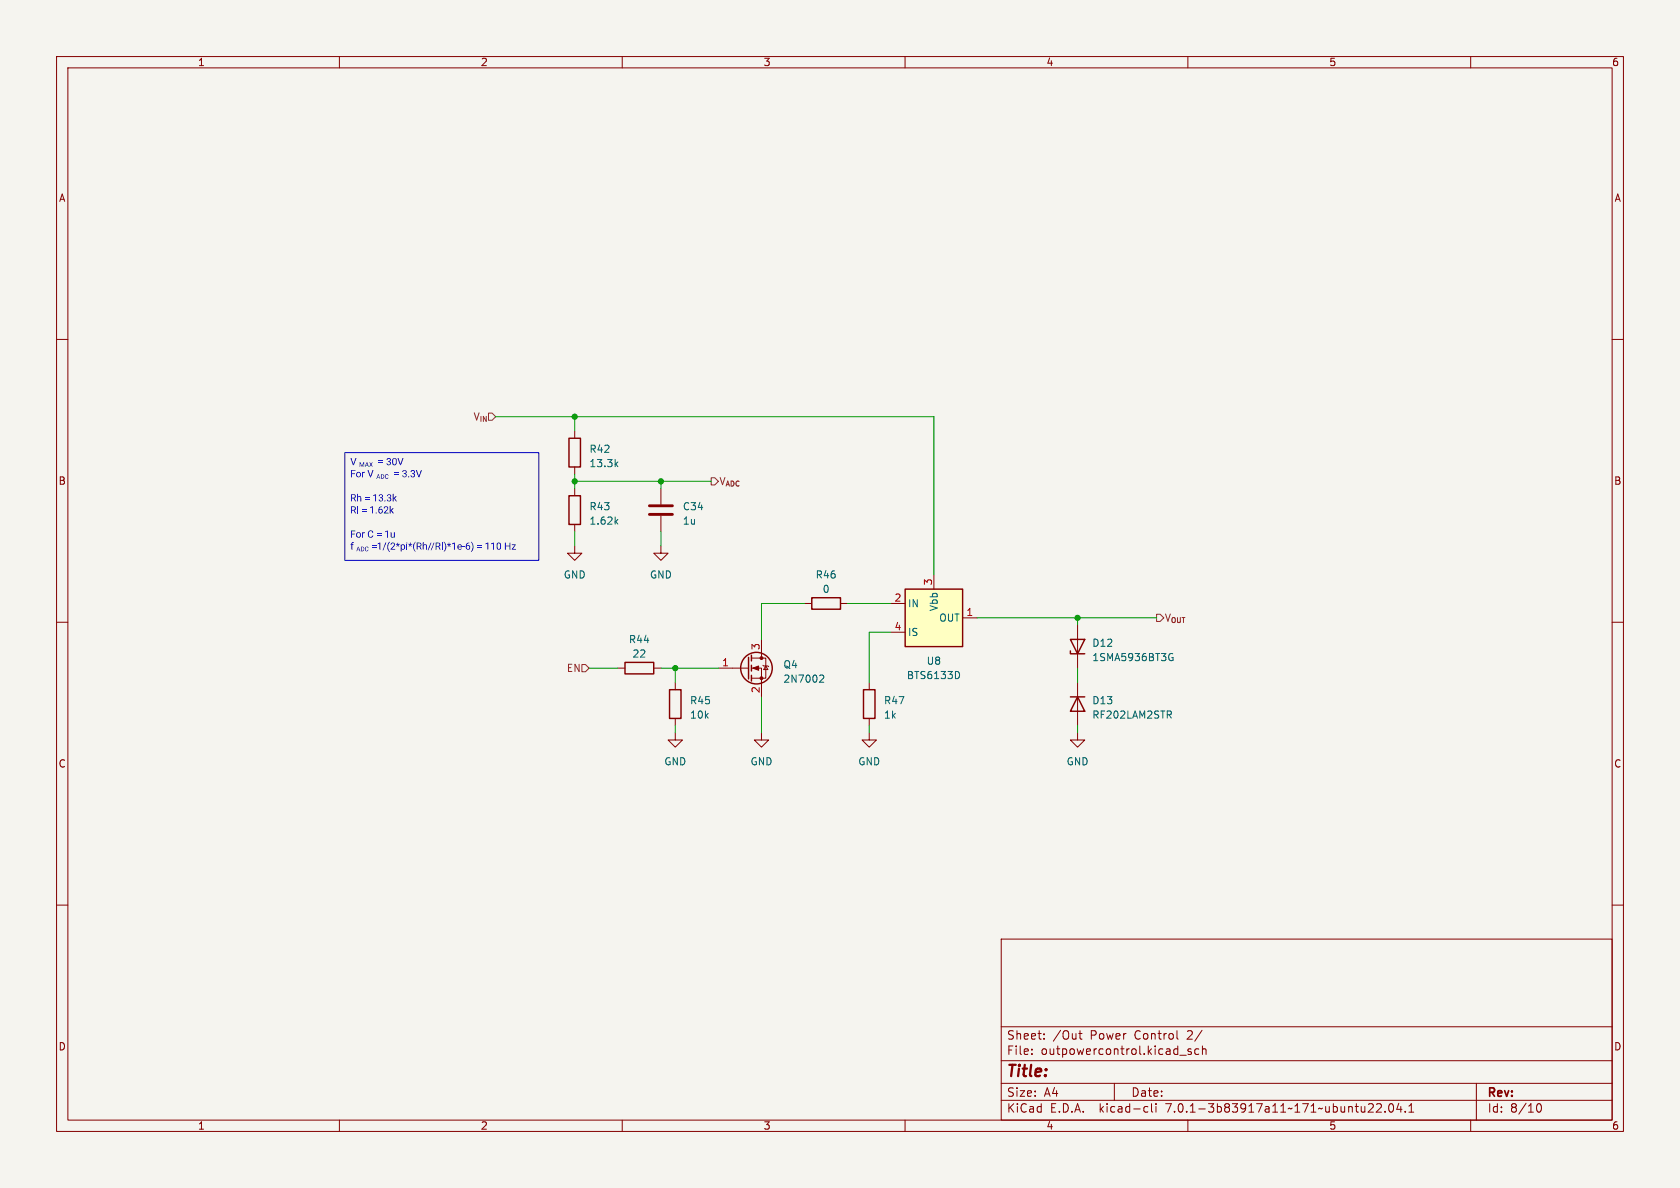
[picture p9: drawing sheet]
<svg xmlns="http://www.w3.org/2000/svg" width="297mm" height="210mm" viewBox="0 0 297 210" stroke-linecap="round" stroke-linejoin="round" font-family="sans-serif">
<path d="M0 0h297v210h-297z" fill="#f5f4ef" stroke="#f5f4ef" stroke-width=".18"/>
<g fill="none" stroke="#840000" stroke-width=".18">
<path d="M10 10h277v190h-277zM12 12h273v186h-273zM60 10v2M110 10v2M160 10v2M210 10v2M260 10v2M10 60h2M285 60h2M101.6 76.2v1.3M101.6 96.5v1.3h1.3l-1.3 1.3-1.3-1.3h1.3M101.6 82.6v1.2"/>
<path d="M101.6 86.4v1.2M101.6 92.7v1.3M116.8 96.5v1.3h1.3l-1.3 1.3-1.2-1.3h1.2M116.8 86.4v2.8M116.8 91.2v2.8M10 110h2M109.2 118.1h1.3M115.6 118.1h1.2M127 118.1h5.3M132.8 118.1h1.8v5.1M132.8 116.3h2.6v3.6h-2.6M134.6 113v3.3"/>
<path d="M134.9 117.6l.1 .1h.8l.1 .2M135.4 117.7l.4 .7h-.8zM142.2 106.7h1.3M148.6 106.7h1.3M157.5 106.7h2.5M157.5 111.8h2.5M165.1 101.6v2.5M170.2 109.2h2.5M190.5 110.5v7.6M285 110h2M119.4 129.5v1.3h1.2l-1.2 1.3-1.3-1.3h1.3M119.4 120.7v1.2"/>
<path d="M119.4 127v1.3M134.6 129.5v1.3h1.3l-1.3 1.3-1.3-1.3h1.3M153.7 129.5v1.3h1.2l-1.2 1.3-1.3-1.3h1.3M153.7 120.7v1.2M153.7 127v1.3M190.5 129.5v1.3h1.3l-1.3 1.3-1.3-1.3h1.3M190.5 120.7v7.6M10 160h2M285 160h2M177 166h108v32h-108zM60 198v2M110 198v2"/>
<path d="M160 198v2M177 194.5h108M177 191.5h108M177 187.5h108M177 181.5h108M182.4 186.3v.1M182.4 185.5v.1M184.6 183.6v.1M184.6 182.8v.1M190.7 182.7h.6M190.9 182.2v1.3l.4 .2M197 191.5v3"/>
<path d="M202.5 195.6l.4 .1M202.9 196.5l-.4 .1M203.6 195.1v1.3l.2 .2M204.4 195.1v.1M204.4 195.6v1M208.1 182.2v1.3l.2 .2M208.6 186.5h1.1M210 198v2M210.6 185.5l-.4-.1-.2 .2 .1 .2 .5 .2v.3h-.6M211.9 185.5l-.4-.1-.3 .3v.4l.2 .2h.5M212.5 182.1l-1.3 2M212.6 185.5l.2-.1 .3 .1 .1 .9"/>
<path d="M212.6 184.9v1.5M241.9 196.6h.9M242.7 195.2v.5M243.4 195.2l.5-.1 .2 .1 .1 .3-.9 1.1h.9M244.9 196.5v.1M245.6 195.2l.3-.1a.81 .81 0 0 1 .5 .6 .81 .81 0 0 1-.3 .8l-.1 .1a.81 .81 0 0 1-.4-1.4zM247.3 195l-.4 1.1h1M247.6 195.6v1M248.4 196.5v.1M249.1 196.6h.8M249.1 195.5l.4-.4v1.5M260 198v2"/>
<path d="M261 191.5v6.5M271.7 195.4l.3-.3a.81 .81 0 0 1 .6 .6 .81 .81 0 0 1-.3 .8l-.3 .1-.3-.3"/>
</g>
<g fill="none" stroke="#840000" stroke-width=".25">
<path d="M100.6 77.5h2v5.1h-2zM100.6 87.6h2v5.1h-2zM110.5 117.1h5.1v2h-5.1zM132.3 116.2v3.8M132.8 115.8v1M132.8 117.6v1M132.8 119.4v1M143.5 105.7h5.1v2h-5.1zM160 104.1h10.2v10.2h-10.2zM189.2 115.1v.5h2.6M189.2 113h2.6l-1.3 2.6zM118.4 121.9h2v5.1h-2z"/>
<path d="M152.7 121.9h2v5.1h-2zM189.2 123.2h2.6M190.5 123.2l1.3 2.5h-2.6z"/>
<circle cx="133.7" cy="118.1" r="2.79"/>
</g>
<path d="M108.9 92.2l.3 .5M108.9 82l.3 .5M109.2 91.8l-.5 .5M109.2 81.7l-.5 .4M145.1 119.3l.4 .1 .1 .3-.7 .9h.7M169.4 118.8l.2 .4-.2 .7M206.8 115.6h.5M207.1 116.2h.3v.5l-.3 .1-.3-.1M206.7 126.3l.4 .7M207 125.8v.4" fill="none" stroke="#006464" stroke-width=".18"/>
<path d="M114.8 90.9h4.1M114.8 89.4h4.1" fill="none" stroke="#840000" stroke-width=".51"/>
<path d="M160 104.1h10.2v10.2h-10.2z" fill="#ffffc2" stroke="#ffffc2" stroke-width=".18"/>
<g fill="#840000" stroke="#840000" stroke-width=".18">
<path d="M133.1 118.1l1-.4v.8z"/>
<circle cx="134.6" cy="119.9" r=".25"/>
<circle cx="134.6" cy="116.3" r=".25"/>
</g>
<path d="M125.7 84.5h.7l.6 .6-.6 .6h-.7zM102.9 117.5h.6l.6 .6-.6 .6h-.6zM204.5 108.6h.6l.6 .6-.6 .7h-.6z" fill="none" stroke="#725600" stroke-width=".18"/>
<path d="M61 80h34.2v19.1h-34.2z" fill="none" stroke="#0000c2" stroke-width=".18"/>
<g fill="#0000c2">
<path d="M61.9 81h.2l.4 1 .3-1h.2l-.4 1.2h-.2z"/>
<path d="M63.6 81.7h.1l.3 .7 .2-.7h.2v.8h-.1v-.6l-.4 .6-.2-.6v.6h-.1z"/>
<path d="M64.8 81.7l.4 .8-.2-.2h-.3l-.2 .2 .1-.3h.4l-.1-.4-.2 .4h-.1z"/>
<path d="M65.3 81.7l.3 .3 .3-.3-.2 .4 .2 .4-.3-.3-.3 .3 .2-.4z"/>
<path d="M68.4 81.1l.4-.1 .3 .2v.2l-.2 .2 .2 .1v.3l-.2 .2h-.3l-.3-.2v-.1h.2l.1 .2h.2l.2-.2-.1-.2h-.3v-.2l.3-.1v-.2l-.2-.1-.4 .2z"/>
<path d="M69.5 81.1l.3-.1 .3 .2v.7l-.2 .3h-.3l-.2-.2-.1-.3h.2l.2 .4h.2l.1-.3v-.5l-.2-.2-.3 .1v.5h-.2z"/>
<path d="M70.3 81h.1l.4 1 .4-1h.1l-.4 1.2h-.2z"/>
<path d="M62.1 83.1h.7v.1h-.6v.5h.5v.1h-.5v.6h-.1z"/>
<path d="M63.1 83.5l.4-.1 .2 .2 .1 .4-.2 .3-.3 .1-.3-.2v-.3h.1l.1 .3 .2 .1 .2-.1v-.2v-.3l-.2-.2-.2 .1-.1 .3h-.1z"/>
<path d="M64 83.4h.2v.1l.3-.1v.2l-.3 .1v.7h-.2z"/>
<path d="M65 83.1h.1l.4 1 .4-1h.1l-.4 1.3h-.2z"/>
<path d="M66.8 83.8l.4 .9-.2-.3h-.3l-.2 .3 .1-.3h.4l-.1-.4-.2 .4h-.1z"/>
<path d="M67.3 83.8l.4 .1 .2 .1v.4l-.2 .2-.4 .1v-.8h.1v.7l.3-.1 .1-.2-.1-.3z"/>
<path d="M68.2 83.9l.2-.1 .2 .2 .1 .1h-.1l-.3-.2-.1 .2 .1 .5 .4-.2-.2 .2h-.2l-.2-.1z"/>
<path d="M69.8 83.9h.7v.1h-.7z"/>
<path d="M71.2 83.2l.4-.1 .3 .2v.2l-.2 .2 .2 .1v.3l-.2 .3h-.3l-.3-.2v-.2h.2v.2l.3 .1 .1-.2v-.3h-.3v-.1l.3-.1v-.3l-.3-.1-.3 .2z"/>
<path d="M72.7 83.2l.4-.1 .2 .2v.2l-.1 .2 .1 .1 .1 .3-.3 .3h-.3l-.2-.2v-.2h.1l.1 .2 .2 .1 .2-.2-.1-.3h-.3v-.1l.4-.1v-.3l-.3-.1-.3 .2z"/>
<path d="M73.5 83.1h.2l.4 1 .3-1h.2l-.5 1.3h-.1z"/>
<path d="M62.1 87.4h.5l.2 .1 .1 .4-.2 .2 .3 .5h-.2l-.3-.5h-.3v.5h-.1v-1.1h.1v.5h.4l.1-.3-.1-.2h-.5z"/>
<path d="M63.1 87.3h.2v.5l.3-.1 .2 .1 .1 .8h-.2v-.7l-.2-.1-.2 .2v.6h-.2z"/>
<path d="M64.6 87.8h.7v.1h-.7z"/>
<path d="M64.6 88.2h.7v.1h-.7z"/>
<path d="M66 87.5l.5-.1v1.2h-.2v-1l-.3 .1z"/>
<path d="M67 87.5l.4-.1 .3 .2v.2l-.2 .2 .2 .1v.3l-.2 .2h-.3l-.3-.2v-.1h.2l.1 .2h.2l.2-.2-.1-.2h-.3v-.2l.3-.1v-.2l-.2-.1-.4 .2z"/>
<path d="M68.5 87.5l.4-.1 .2 .2v.2l-.1 .2 .1 .1 .1 .3-.2 .2h-.4l-.2-.2v-.1h.1l.1 .2h.2l.2-.2-.1-.2h-.2v-.2l.3-.1v-.2l-.3-.1-.3 .2z"/>
<path d="M69.4 87.3h.2v.8l.4-.4h.2l-.4 .4 .4 .5h-.2l-.3-.4-.1 .4h-.2z"/>
<path d="M62.1 89.5h.5l.2 .2 .1 .3-.2 .2 .3 .6h-.2l-.3-.5h-.3v.5h-.1v-1.2h.1v.5h.4l.1-.2-.1-.2-.5-.1z"/>
<path d="M63.1 89.4h.2v1.4h-.2z"/>
<path d="M64 89.9h.7v.2h-.7z"/>
<path d="M64 90.3h.7v.1h-.7z"/>
<path d="M65.4 89.7l.5-.2v1.3h-.1v-1.1l-.4 .1z"/>
<path d="M67.1 89.7l.4-.2v.1l-.4 .2-.1 .3 .4-.2 .2 .2 .1 .4-.3 .3-.3-.1-.2-.2v-.2h.1l.1 .3 .2 .1 .2-.2-.2-.4-.4 .2z"/>
<path d="M68 89.6l.3-.1 .3 .2v.3l-.5 .6h.6v.2h-.8l.6-.9-.2-.3-.5 .3z"/>
<path d="M68.9 89.4h.1v.8l.4-.4h.2l-.4 .4 .5 .6h-.2l-.4-.5-.1 .5h-.1z"/>
<path d="M62.1 93.8h.7v.1h-.6v.4h.5v.2h-.5v.5h-.1z"/>
<path d="M65.2 93.9l.4-.1 .3 .2 .1 .2h-.2l-.1-.3h-.3l-.2 .3v.4l.2 .3h.3l.1-.3h.2l-.2 .4h-.4l-.3-.2-.1-.5z"/>
<path d="M68.1 93.9l.5-.1v1.2h-.2v-1l-.3 .1z"/>
<path d="M62.2 95.9l.3-.1v.2l-.2 .1v.1h.2v.2h-.2v.8h-.2v-.8h-.1z"/>
<path d="M63.3 96.6l.4 .9-.2-.3h-.3l-.2 .3 .1-.3h.4l-.2-.4-.1 .4h-.1z"/>
<path d="M63.8 96.6l.4 .1 .1 .1 .1 .4-.2 .2-.4 .1v-.8h.1v.7l.3-.1 .1-.2-.1-.3z"/>
<path d="M64.6 96.7l.3-.1 .2 .2v.1h-.1l-.2-.2-.2 .2 .1 .5 .4-.2-.1 .2h-.3l-.1-.1z"/>
<path d="M65.8 96.7h.7v.1h-.7z"/>
<path d="M66.8 96.1l.5-.2v1.3h-.2v-1.1l-.3 .1z"/>
<path d="M68.2 95.9h.1l-.5 1.4h-.2z"/>
<path d="M68.8 95.8l.1-.1-.2 .6-.1 .5 .3 .8-.3-.3-.1-.5v-.5z"/>
<path d="M69.2 96l.3-.1 .3 .2v.3l-.5 .6h.6v.2h-.8l.6-.9-.3-.3-.4 .3z"/>
<path d="M70 96.1l.3 .1v-.3h.1v.3l.2-.1 .1 .2h-.3l.2 .3h-.1l-.2-.2-.1 .2h-.1l.1-.3-.2-.1z"/>
<path d="M70.8 96.2l.2 .1 .4-.1 .2 .4-.1 .5h-.5v.4h-.2v-.6l.5 .1 .2-.4-.1-.2h-.3l-.1 .5h-.2z"/>
<path d="M71.9 96.2h.1v1h-.1z"/>
<path d="M72.2 96.1l.3 .1v-.3h.1v.3l.2-.1 .1 .2h-.3l.2 .3h-.1l-.2-.2-.1 .2h-.1l.1-.3-.2-.1z"/>
<path d="M73.3 95.8l.2-.1-.3 .6v.5l.3 .8-.3-.3-.2-.5 .1-.5z"/>
<path d="M73.7 95.9h.5l.3 .2v.3l-.2 .2 .3 .6h-.2l-.3-.5h-.3v.5h-.1v-1.2h.1v.5h.4l.2-.2-.2-.2-.5-.1z"/>
<path d="M74.7 95.8h.2v.5l.3-.1 .2 .1 .1 .9h-.2v-.7l-.2-.2-.2 .2v.7h-.2z"/>
<path d="M76.1 95.9h.2l-.6 1.4h-.1z"/>
<path d="M76.7 95.9h.1l-.5 1.4h-.1z"/>
<path d="M77 95.9h.5l.3 .2v.3l-.2 .2 .3 .6h-.2l-.2-.5h-.3v.5h-.2v-1.2h.2v.5h.4l.1-.2-.1-.2-.6-.1z"/>
<path d="M78.1 95.8h.2v1.4h-.2z"/>
<path d="M78.5 95.7l.3 .4 .1 .5-.1 .6-.3 .4 .2-.9z"/>
<path d="M79.1 96.1l.2 .1v-.3h.2v.3l.2-.1v.2h-.2l.1 .3h-.1l-.1-.2-.2 .2h-.1l.2-.3-.3-.1z"/>
<path d="M79.9 96.1l.5-.2v1.3h-.1v-1.1l-.4 .1z"/>
<path d="M81 96.3l.3-.1 .3 .2 .1 .4h-.7l.2 .2h.4l-.1 .1-.3 .1-.3-.2v-.4h.6l-.2-.3-.3 .3h-.1z"/>
<path d="M81.8 96.6h.4v.1h-.4z"/>
<path d="M82.5 96.1l.4-.2v.1l-.3 .2-.1 .3 .3-.2 .3 .2v.4l-.2 .3-.4-.1-.1-.2-.1-.2h.2l.1 .3 .1 .1 .3-.2-.2-.4-.5 .2z"/>
<path d="M83.3 95.7l.3 .4 .1 .5-.1 .6-.3 .4 .2-.9z"/>
<path d="M84.4 96.3h.7v.2h-.7z"/>
<path d="M84.4 96.7h.7v.1h-.7z"/>
<path d="M85.8 96.1l.5-.2v1.3h-.1v-1.1l-.4 .1z"/>
<path d="M86.8 96.1l.5-.2v1.3h-.1v-1.1l-.4 .1z"/>
<path d="M87.9 96l.4-.1 .2 .2 .1 .8-.3 .3h-.3l-.2-.2v-.3h.1l.2 .4 .2-.1 .1-.2v-.6l-.2-.2-.2 .2-.1 .5h-.1z"/>
<path d="M89.3 95.9h.1v.6h.7v-.6h.1v1.3h-.1v-.6h-.7v.6h-.1z"/>
<path d="M90.5 96.2h.7l-.5 .8h.5v.2h-.7l.5-.8h-.5z"/>
<circle cx="72.2" cy="84.3" r=".1"/>
<circle cx="68.1" cy="88.6" r=".1"/>
<circle cx="66.5" cy="90.7" r=".1"/>
<circle cx="71.9" cy="96" r=".1"/>
</g>
<g fill="none" stroke="#009600" stroke-width=".18">
<path d="M87.6 73.7h77.5v27.9M101.6 73.7v2.5M101.6 83.8v2.6M101.6 94v2.5M101.6 85.1h24.1M116.8 85.1v1.3M116.8 94v2.5M104.1 118.1h5.1M116.8 118.1h10.2M119.4 118.1v2.6M142.2 106.7h-7.6v6.3M149.9 106.7h7.6"/>
<path d="M157.5 111.8h-3.8v8.9M172.7 109.2h31.8M190.5 109.2v1.3M190.5 118.1v2.6M119.4 128.3v1.2M134.6 123.2v6.3M153.7 128.3v1.2M190.5 128.3v1.2"/>
</g>
<g fill="#009600" stroke="#009600" stroke-width=".18">
<circle cx="119.4" cy="118.1" r=".46"/>
<circle cx="101.6" cy="73.7" r=".46"/>
<circle cx="116.8" cy="85.1" r=".46"/>
<circle cx="101.6" cy="85.1" r=".46"/>
<circle cx="190.5" cy="109.2" r=".46"/>
</g>
<text font-size="2.8" fill="#840000" x="178" y="190.8">Title:</text>
<g font-size="2.1" fill="#840000">
<text x="178" y="183.9">Sheet:</text>
<text x="186.2" y="183.9">/Out</text>
<text x="192.7" y="183.9">Power</text>
<text x="200.6" y="183.9">Control</text>
<text x="210" y="183.9">2/</text>
<text x="178" y="186.6">File:</text>
<text x="184" y="186.6">outpowercontrol.kicad_sch</text>
<text x="178" y="196.8">KiCad</text>
<text x="178" y="194">Size:</text>
<text x="184.6" y="194">A4</text>
<text x="185.7" y="196.8">E.D.A.</text>
<text x="194.4" y="196.8">kicad-cli</text>
<text x="200" y="194">Date:</text>
<text x="206.2" y="196.8">7.0.1-3b83917a11~171~ubuntu22.04.1</text>
<text x="263" y="194.2">Rev:</text>
<text x="263" y="196.8">Id:</text>
<text x="267" y="196.8">8/10</text>
</g>
<g font-size="1.8" fill="#840000">
<text x="35" y="11.8">1</text>
<text x="85" y="11.8">2</text>
<text x="135" y="11.8">3</text>
<text x="185" y="11.8">4</text>
<text x="235" y="11.8">5</text>
<text x="285" y="11.8">6</text>
<text x="10.4" y="35.8">A</text>
<text x="285.4" y="35.8">A</text>
<text x="10.3" y="85.8">B</text>
<text x="285.3" y="85.8">B</text>
<text x="10.3" y="135.8">C</text>
<text x="285.3" y="135.8">C</text>
<text x="10.3" y="185.8">D</text>
<text x="285.3" y="185.8">D</text>
<text x="35" y="199.8">1</text>
<text x="85" y="199.8">2</text>
<text x="135" y="199.8">3</text>
<text x="185" y="199.8">4</text>
<text x="235" y="199.8">5</text>
<text x="285" y="199.8">6</text>
</g>
<g font-size="1.8" fill="#725600">
<text x="83.5" y="74.5">V_{IN}</text>
<text x="127.2" y="85.9">V_{ADC}</text>
<text x="205.9" y="110">V_{OUT}</text>
<text x="100.1" y="118.9">EN</text>
</g>
<g font-size="1.8" fill="#0000c2">
<text x="66.8" y="83.2">= 30V</text>
<text x="61.9" y="96">For C = 1u</text>
</g>
<g font-size="1.8" fill="#006464">
<text x="104.1" y="80.2">R42</text>
<text x="104.1" y="82.7">13.3k</text>
<text x="104.1" y="90.4">R43</text>
<text x="104.1" y="92.9">1.62k</text>
<text x="120.7" y="90.4">C34</text>
<text x="120.7" y="92.9">1u</text>
<text x="99.6" y="102.4">GND</text>
<text x="114.8" y="102.4">GND</text>
<text x="144.1" y="102.4">R46</text>
<text x="145.4" y="105">0</text>
<text x="160.5" y="107.5">IN</text>
<text x="111.1" y="113.9">R44</text>
<text x="160.5" y="112.6">IS</text>
<text x="165.9" y="110">OUT</text>
<text x="165.9" y="108.2" transform="rotate(-90 165.9 108.2)">Vbb</text>
<text x="111.8" y="116.4">22</text>
<text x="138.4" y="118.3">Q4</text>
<text x="163.8" y="117.7">U8</text>
<text x="193" y="114.5">D12</text>
<text x="193" y="117">1SMA5936BT3G</text>
<text x="121.9" y="124.7">R45</text>
<text x="138.4" y="120.8">2N7002</text>
<text x="156.2" y="124.7">R47</text>
<text x="160.3" y="120.2">BTS6133D</text>
<text x="193" y="124.7">D13</text>
<text x="121.9" y="127.2">10k</text>
<text x="156.2" y="127.2">1k</text>
<text x="193" y="127.2">RF202LAM2STR</text>
<text x="117.4" y="135.4">GND</text>
<text x="132.6" y="135.4">GND</text>
<text x="151.7" y="135.4">GND</text>
<text x="188.5" y="135.4">GND</text>
</g>
<g font-size="1.8" fill="#a90000">
<text x="158.1" y="106.4">2</text>
<text x="164.8" y="103.5" transform="rotate(-90 164.8 103.5)">3</text>
<text x="158.1" y="111.5">4</text>
<text x="170.8" y="109">1</text>
<text x="127.6" y="117.9">1</text>
<text x="134.4" y="115" transform="rotate(-90 134.4 115)">3</text>
<text x="134.4" y="122.6" transform="rotate(-90 134.4 122.6)">2</text>
</g>
</svg>
